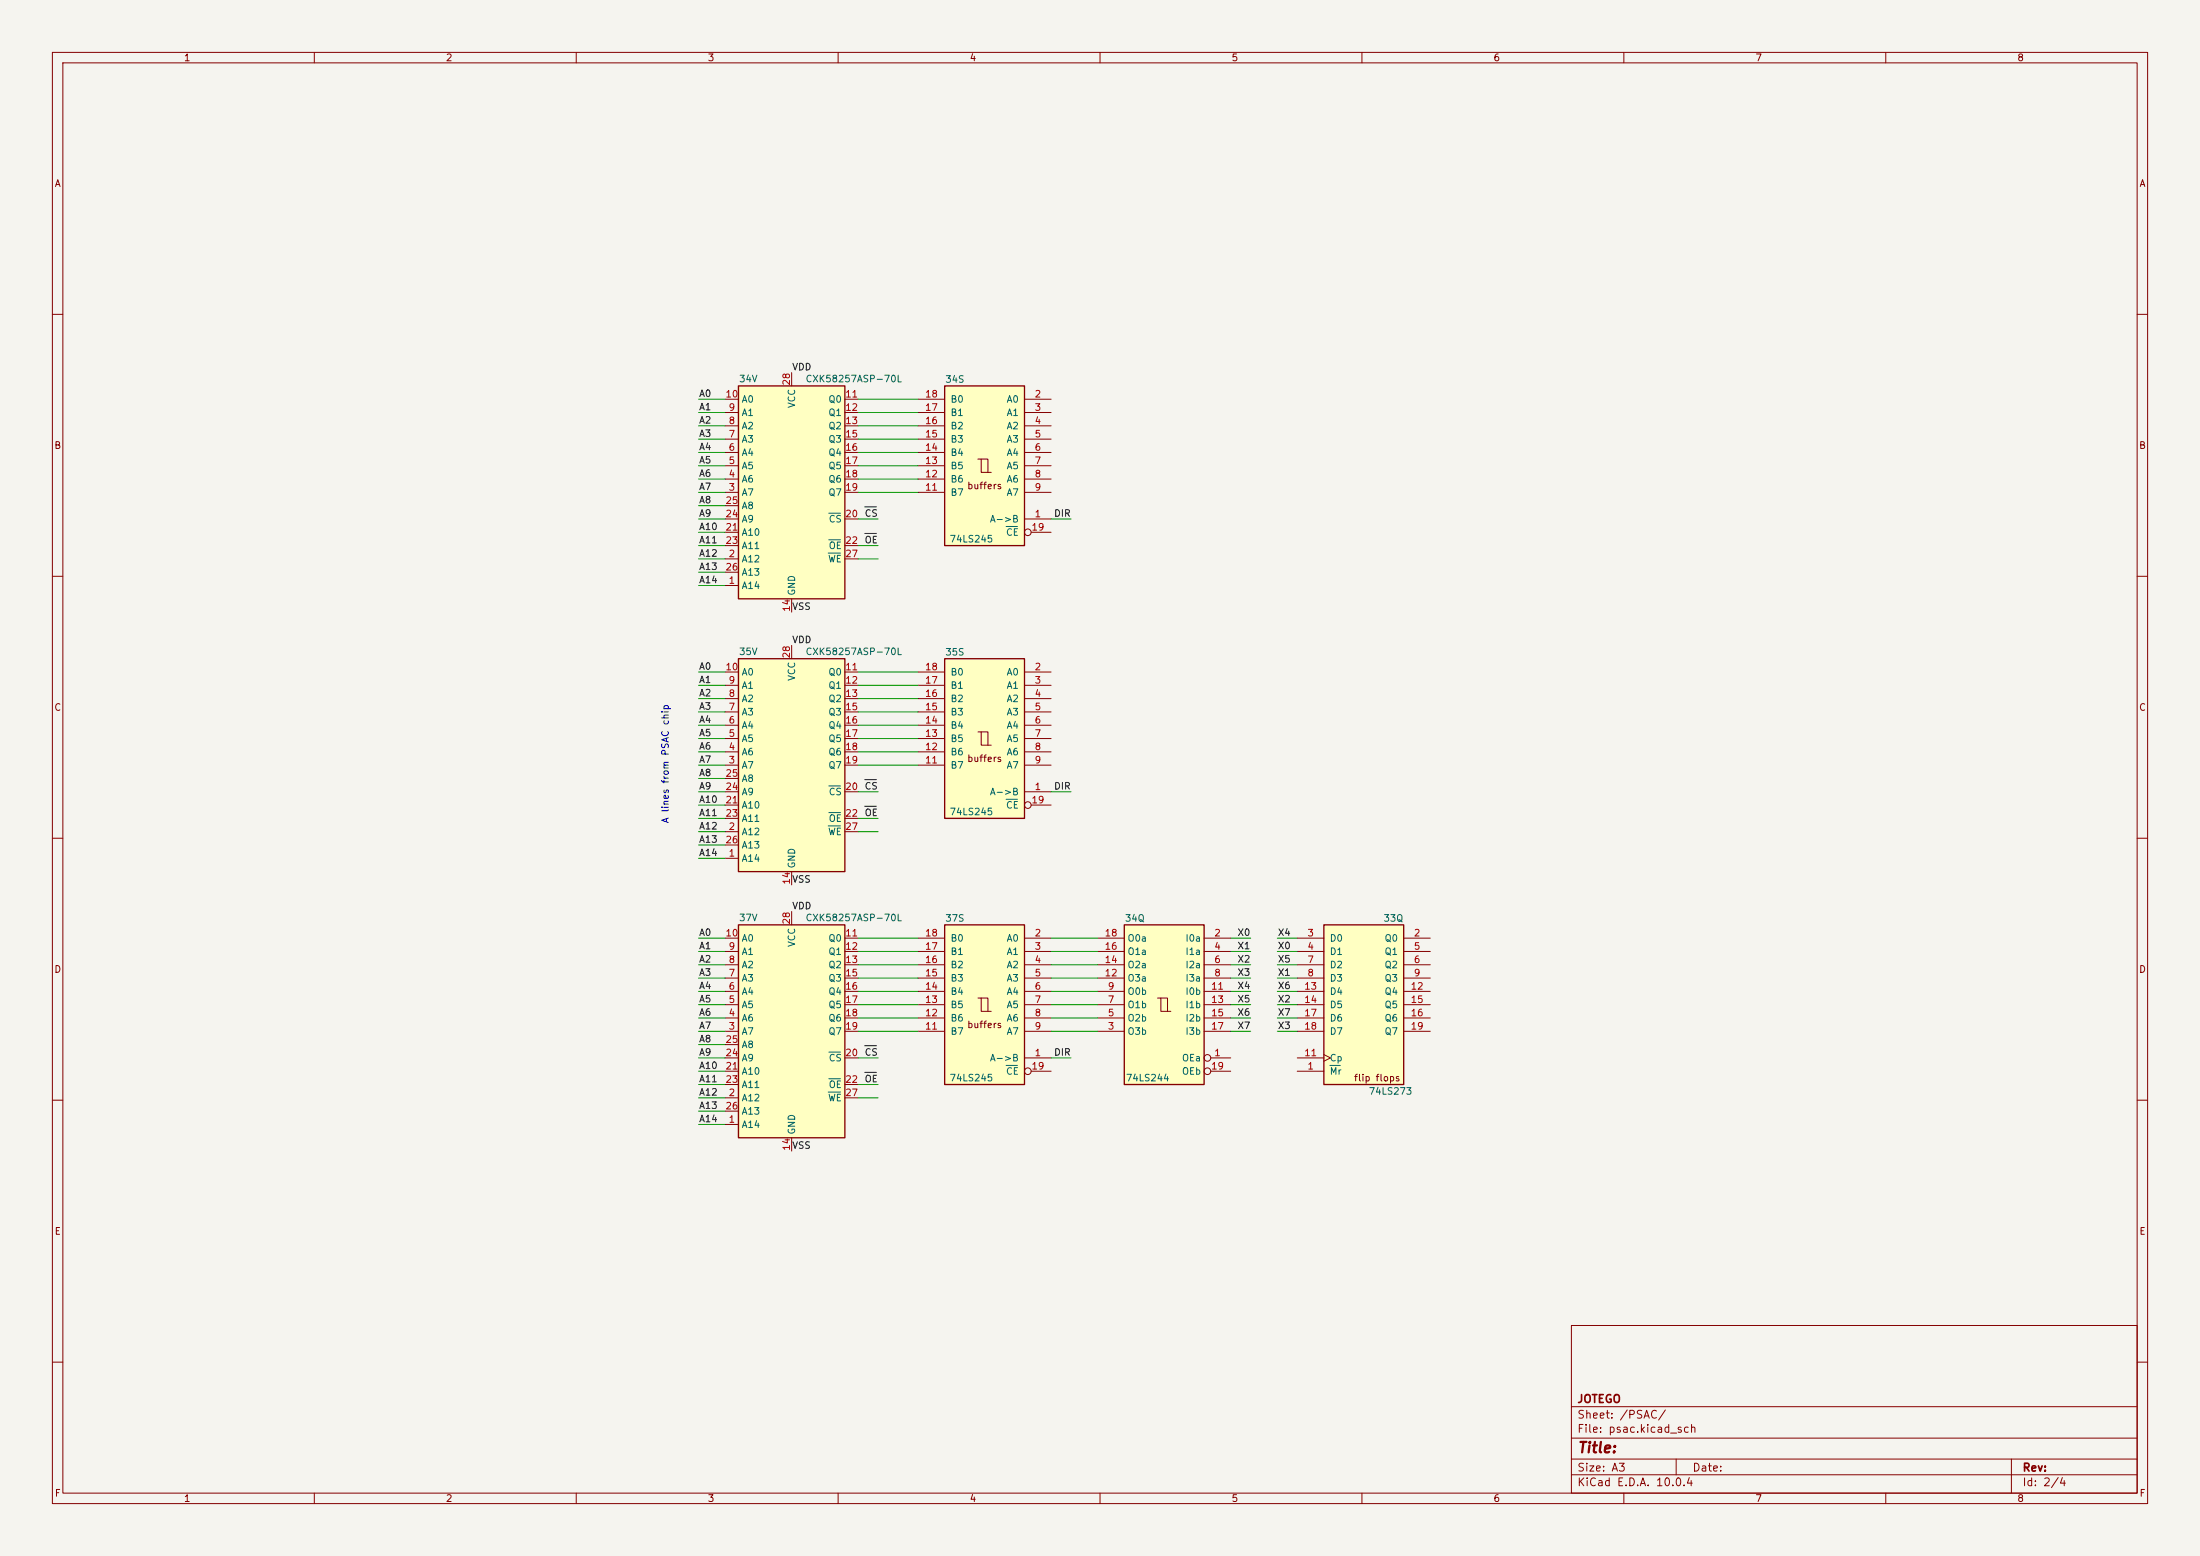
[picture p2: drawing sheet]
<svg xmlns="http://www.w3.org/2000/svg" width="420mm" height="297mm" viewBox="0 0 420 297" stroke-linecap="round" stroke-linejoin="round" font-family="sans-serif">
<path d="M0 0h420v297h-420z" fill="#f5f4ef" stroke="#f5f4ef" stroke-width=".19"/>
<g fill="none" stroke="#840000" stroke-width=".19">
<path d="M10 10h400v277h-400zM12 12h396v273h-396zM60 10v2M110 10v2M160 10v2M210 10v2M260 10v2M310 10v2M360 10v2M10 60h2M408 60h2M10 110h2"/>
<path d="M408 110h2M10 160h2M408 160h2M10 210h2M408 210h2M300 253h108v32h-108zM10 260h2M300 278.5h108M300 274.5h108M300 268.5h108M320 278.5v3M384 278.5v6.5"/>
<path d="M408 260h2M60 285v2M110 285v2M160 285v2M210 285v2M260 285v2M300 281.5h108M310 285v2M360 285v2"/>
</g>
<path d="M252.7 176.5h15.3v30.5h-15.3z" fill="#ffffc2"/>
<path d="M252.7 176.5h15.3v30.5h-15.3z" fill="none" stroke="#840000" stroke-width=".25"/>
<g fill="none" stroke="#840000" stroke-width=".19">
<path d="M247.6 179.1h5.1M268 179.1h5M247.6 181.6h5.1M247.6 184.2h5.1M247.6 186.7h5.1M247.6 189.2h5.1M247.6 191.8h5.1M247.6 194.3h5.1M247.6 196.9h5.1M268 181.6h5M268 184.2h5M268 186.7h5"/>
<path d="M268 189.2h5M268 191.8h5M268 194.3h5M268 196.9h5M247.6 204.5h5.1M247.6 201.9h5.1M252.7 201.3l1.3 .6-1.3 .7"/>
</g>
<path d="M253.9 203.4h2" fill="none" stroke="#006464" stroke-width=".19"/>
<path d="M180.3 125.7h15.3v30.5h-15.3z" fill="#ffffc2"/>
<g fill="none" stroke="#840000" stroke-width=".19">
<path d="M175.3 128.3h5M175.3 130.8h5M175.3 133.4h5M175.3 135.9h5M175.3 138.4h5M186.7 139.7h.6v2.5h1.9M187.3 139.7h1.3v2.5M195.6 128.3h5.1M195.6 130.8h5.1M195.6 133.4h5.1M195.6 135.9h5.1M195.6 138.4h5.1"/>
<path d="M175.3 141h5M175.3 143.5h5M175.3 146.1h5M195.6 151.1h5.1M195.6 141h5.1M195.6 143.5h5.1M195.6 146.1h5.1M196.8 153.7h3.9"/>
<circle cx="196.2" cy="153.7" r=".63"/>
</g>
<path d="M180.3 125.7h15.3v30.5h-15.3z" fill="none" stroke="#840000" stroke-width=".25"/>
<path d="M192.1 152.6h2.1" fill="none" stroke="#006464" stroke-width=".19"/>
<path d="M141 125.7h20.3v40.7h-20.3z" fill="#ffffc2"/>
<path d="M141 125.7h20.3v40.7h-20.3z" fill="none" stroke="#840000" stroke-width=".25"/>
<g fill="none" stroke="#840000" stroke-width=".19">
<path d="M138.4 138.4h2.6M138.4 135.9h2.6M138.4 133.4h2.6M138.4 130.8h2.6M138.4 128.3h2.6M151.1 123.2v2.5M161.3 138.4h2.5M161.3 135.9h2.5M161.3 133.4h2.5M161.3 130.8h2.5M161.3 128.3h2.5M138.4 158.8h2.6"/>
<path d="M138.4 146.1h2.6M138.4 143.5h2.6M138.4 141h2.6M138.4 151.1h2.6M138.4 153.7h2.6M138.4 156.2h2.6M138.4 148.6h2.6M161.3 158.8h2.5M161.3 146.1h2.5M161.3 143.5h2.5M161.3 141h2.5M161.3 151.1h2.5"/>
<path d="M161.3 156.2h2.5M138.4 163.8h2.6M138.4 161.3h2.6M151.1 166.4v2.5"/>
</g>
<path d="M158.1 157.6h2.4M158.2 150h2.3M158.2 155.1h2.3" fill="none" stroke="#006464" stroke-width=".19"/>
<path d="M141 176.5h20.3v40.7h-20.3z" fill="#ffffc2"/>
<path d="M141 176.5h20.3v40.7h-20.3z" fill="none" stroke="#840000" stroke-width=".25"/>
<g fill="none" stroke="#840000" stroke-width=".19">
<path d="M138.4 179.1h2.6M151.1 174v2.5M161.3 179.1h2.5M138.4 196.9h2.6M138.4 194.3h2.6M138.4 191.8h2.6M138.4 189.2h2.6M138.4 186.7h2.6M138.4 184.2h2.6M138.4 181.6h2.6M138.4 199.4h2.6M161.3 196.9h2.5"/>
<path d="M161.3 194.3h2.5M161.3 191.8h2.5M161.3 189.2h2.5M161.3 186.7h2.5M161.3 184.2h2.5M161.3 181.6h2.5M138.4 214.6h2.6M138.4 209.6h2.6M138.4 201.9h2.6M138.4 204.5h2.6M138.4 207h2.6M138.4 212.1h2.6"/>
<path d="M151.1 217.2v2.5M161.3 209.6h2.5M161.3 201.9h2.5M161.3 207h2.5"/>
</g>
<path d="M158.1 208.4h2.4M158.2 200.8h2.3M158.2 205.9h2.3" fill="none" stroke="#006464" stroke-width=".19"/>
<path d="M180.3 73.7h15.3v30.4h-15.3z" fill="#ffffc2"/>
<g fill="none" stroke="#840000" stroke-width=".19">
<path d="M175.3 76.2h5M175.3 78.7h5M195.6 76.2h5.1M195.6 78.7h5.1M175.3 81.3h5M175.3 83.8h5M175.3 86.4h5M175.3 88.9h5M175.3 91.4h5M175.3 94h5M186.7 87.6h.6v2.6h1.9M187.3 87.6h1.3v2.6"/>
<path d="M195.6 99.1h5.1M195.6 81.3h5.1M195.6 83.8h5.1M195.6 86.4h5.1M195.6 88.9h5.1M195.6 91.4h5.1M195.6 94h5.1M196.8 101.6h3.9"/>
<circle cx="196.2" cy="101.6" r=".63"/>
</g>
<path d="M180.3 73.7h15.3v30.4h-15.3z" fill="none" stroke="#840000" stroke-width=".25"/>
<path d="M192.1 100.5h2.1" fill="none" stroke="#006464" stroke-width=".19"/>
<path d="M141 73.7h20.3v40.6h-20.3z" fill="#ffffc2"/>
<path d="M141 73.7h20.3v40.6h-20.3z" fill="none" stroke="#840000" stroke-width=".25"/>
<g fill="none" stroke="#840000" stroke-width=".19">
<path d="M138.4 78.7h2.6M138.4 76.2h2.6M151.1 71.1v2.6M161.3 78.7h2.5M161.3 76.2h2.5M138.4 94h2.6M138.4 91.4h2.6M138.4 88.9h2.6M138.4 86.4h2.6M138.4 83.8h2.6M138.4 81.3h2.6M138.4 99.1h2.6"/>
<path d="M138.4 96.5h2.6M161.3 94h2.5M161.3 91.4h2.5M161.3 88.9h2.5M161.3 86.4h2.5M161.3 83.8h2.5M161.3 81.3h2.5M161.3 99.1h2.5M138.4 111.8h2.6M138.4 106.7h2.6M138.4 101.6h2.6M138.4 104.1h2.6"/>
<path d="M138.4 109.2h2.6M151.1 114.3v2.5M161.3 106.7h2.5M161.3 104.1h2.5"/>
</g>
<path d="M158.2 98h2.3M158.1 105.6h2.4M158.2 103h2.3" fill="none" stroke="#006464" stroke-width=".19"/>
<path d="M214.6 176.5h15.3v30.5h-15.3z" fill="#ffffc2"/>
<g fill="none" stroke="#840000" stroke-width=".19">
<path d="M209.5 179.1h5.1M229.9 179.1h5M209.5 196.9h5.1M209.5 181.6h5.1M209.5 194.3h5.1M209.5 184.2h5.1M209.5 191.8h5.1M209.5 186.7h5.1M209.5 189.2h5.1M221 190.5h.6v2.5h1.9M221.6 190.5h1.3v2.5M229.9 196.9h5"/>
<path d="M229.9 181.6h5M229.9 194.3h5M229.9 184.2h5M229.9 191.8h5M229.9 186.7h5M229.9 189.2h5M231.1 201.9h3.8M231.1 204.5h3.8"/>
<circle cx="230.5" cy="204.5" r=".63"/>
<circle cx="230.5" cy="201.9" r=".63"/>
</g>
<path d="M214.6 176.5h15.3v30.5h-15.3z" fill="none" stroke="#840000" stroke-width=".25"/>
<path d="M180.3 176.5h15.3v30.5h-15.3z" fill="#ffffc2"/>
<g fill="none" stroke="#840000" stroke-width=".19">
<path d="M175.3 179.1h5M195.6 179.1h5.1M175.3 181.6h5M175.3 184.2h5M175.3 186.7h5M175.3 189.2h5M175.3 191.8h5M175.3 194.3h5M175.3 196.9h5M186.7 190.5h.6v2.5h1.9M187.3 190.5h1.3v2.5M195.6 181.6h5.1"/>
<path d="M195.6 184.2h5.1M195.6 186.7h5.1M195.6 189.2h5.1M195.6 191.8h5.1M195.6 194.3h5.1M195.6 196.9h5.1M195.6 201.9h5.1M196.8 204.5h3.9"/>
<circle cx="196.2" cy="204.5" r=".63"/>
</g>
<path d="M180.3 176.5h15.3v30.5h-15.3z" fill="none" stroke="#840000" stroke-width=".25"/>
<path d="M192.1 203.4h2.1" fill="none" stroke="#006464" stroke-width=".19"/>
<path d="M165.1 96.7h2.2M165.1 101.8h2.2M165.1 153.9h2.2M165.1 148.8h2.2M165.1 199.6h2.2M165.1 204.7h2.2" fill="none" stroke="#0f0f0f" stroke-width=".19"/>
<g fill="none" stroke="#009600" stroke-width=".19">
<path d="M133.3 78.7h5.1M133.3 76.2h5.1M163.8 78.7h11.5M163.8 76.2h11.5M133.3 94h5.1M133.3 86.4h5.1M133.3 83.8h5.1M133.3 88.9h5.1M133.3 96.5h5.1M133.3 91.4h5.1M133.3 99.1h5.1M133.3 81.3h5.1"/>
<path d="M163.8 94h11.5M163.8 86.4h11.5M163.8 83.8h11.5M163.8 88.9h11.5M163.8 91.4h11.5M163.8 99.1h3.8M163.8 81.3h11.5M200.7 99.1h3.8M133.3 109.2h5.1M133.3 104.1h5.1M133.3 106.7h5.1M133.3 111.8h5.1"/>
<path d="M133.3 101.6h5.1M163.8 104.1h3.8M163.8 106.7h3.8M133.3 138.4h5.1M133.3 133.4h5.1M133.3 135.9h5.1M133.3 130.8h5.1M133.3 128.3h5.1M163.8 138.4h11.5M163.8 133.4h11.5M163.8 135.9h11.5M163.8 130.8h11.5"/>
<path d="M163.8 128.3h11.5M133.3 158.8h5.1M133.3 151.1h5.1M133.3 146.1h5.1M133.3 156.2h5.1M133.3 148.6h5.1M133.3 153.7h5.1M133.3 141h5.1M133.3 143.5h5.1M163.8 158.8h3.8M163.8 151.1h3.8M163.8 146.1h11.5"/>
<path d="M163.8 156.2h3.8M163.8 141h11.5M163.8 143.5h11.5M200.7 151.1h3.8M133.3 161.3h5.1M133.3 163.8h5.1M133.3 179.1h5.1M163.8 179.1h11.5M200.7 179.1h8.8M234.9 179.1h3.9M243.8 179.1h3.8M133.3 191.8h5.1"/>
<path d="M133.3 196.9h5.1M133.3 189.2h5.1M133.3 194.3h5.1M133.3 186.7h5.1M133.3 184.2h5.1M133.3 199.4h5.1M133.3 181.6h5.1M163.8 191.8h11.5M163.8 196.9h11.5M163.8 189.2h11.5M163.8 194.3h11.5M163.8 186.7h11.5"/>
<path d="M163.8 184.2h11.5M163.8 181.6h11.5M200.7 191.8h8.8M200.7 196.9h8.8M200.7 189.2h8.8M200.7 194.3h8.8M200.7 186.7h8.8M200.7 184.2h8.8M200.7 181.6h8.8M234.9 191.8h3.9M234.9 196.9h3.9M234.9 189.2h3.9"/>
<path d="M234.9 194.3h3.9M234.9 186.7h3.9M234.9 184.2h3.9M234.9 181.6h3.9M243.8 191.8h3.8M243.8 196.9h3.8M243.8 189.2h3.8M243.8 194.3h3.8M243.8 186.7h3.8M243.8 184.2h3.8M243.8 181.6h3.8M133.3 209.6h5.1"/>
<path d="M133.3 201.9h5.1M133.3 212.1h5.1M133.3 214.6h5.1M133.3 204.5h5.1M133.3 207h5.1M163.8 209.6h3.8M163.8 201.9h3.8M163.8 207h3.8M200.7 201.9h3.8"/>
</g>
<text font-size="2" fill="#840000" x="301" y="277.8">Title:</text>
<g font-size="1.5" fill="#840000">
<text x="301" y="268.1">JOTEGO</text>
<text x="301" y="273.8">File: psac.kicad_sch</text>
<text x="301" y="271.1">Sheet: /PSAC/</text>
<text x="301" y="281.2">Size: A3</text>
<text x="323" y="281.2">Date:</text>
<text x="386" y="281.2">Rev:</text>
<text x="301" y="284">KiCad E.D.A. 10.0.4</text>
<text x="386" y="284">Id: 2/4</text>
</g>
<g font-size="1.3" fill="#840000">
<text x="35" y="12">1</text>
<text x="85" y="12">2</text>
<text x="135" y="12">3</text>
<text x="185" y="12">4</text>
<text x="235" y="12">5</text>
<text x="285" y="12">6</text>
<text x="335" y="12">7</text>
<text x="385" y="12">8</text>
<text x="10.3" y="36">A</text>
<text x="408.3" y="36">A</text>
<text x="10.3" y="86">B</text>
<text x="408.2" y="86">B</text>
<text x="184.5" y="93.7">buffers</text>
<text x="10.3" y="136">C</text>
<text x="408.2" y="136">C</text>
<text x="184.5" y="145.8">buffers</text>
<text x="10.3" y="186">D</text>
<text x="408.2" y="186">D</text>
<text x="184.5" y="196.6">buffers</text>
<text x="258.4" y="206.7">flip flops</text>
<text x="10.3" y="236">E</text>
<text x="408.3" y="236">E</text>
<text x="10.3" y="286">F</text>
<text x="35" y="287">1</text>
<text x="85" y="287">2</text>
<text x="135" y="287">3</text>
<text x="185" y="287">4</text>
<text x="235" y="287">5</text>
<text x="285" y="287">6</text>
<text x="335" y="287">7</text>
<text x="385" y="287">8</text>
<text x="408.3" y="286">F</text>
</g>
<g font-size="1.3" fill="#0f0f0f">
<text x="151.1" y="71">VDD</text>
<text x="133.3" y="76.1">A0</text>
<text x="133.3" y="78.6">A1</text>
<text x="133.3" y="83.7">A3</text>
<text x="133.3" y="81.2">A2</text>
<text x="133.3" y="86.2">A4</text>
<text x="133.3" y="88.8">A5</text>
<text x="133.3" y="91.3">A6</text>
<text x="133.3" y="93.9">A7</text>
<text x="133.3" y="101.5">A10</text>
<text x="133.3" y="96.4">A8</text>
<text x="133.3" y="98.9">A9</text>
<text x="165" y="98.9">CS</text>
<text x="201.1" y="98.9">DIR</text>
<text x="133.3" y="104">A11</text>
<text x="133.3" y="106.6">A12</text>
<text x="165" y="104">OE</text>
<text x="133.3" y="111.6">A14</text>
<text x="133.3" y="109.1">A13</text>
<text x="151.1" y="116.7">VSS</text>
<text x="151.1" y="123.1">VDD</text>
<text x="133.3" y="128.1">A0</text>
<text x="133.3" y="130.7">A1</text>
<text x="133.3" y="135.8">A3</text>
<text x="133.3" y="133.2">A2</text>
<text x="133.3" y="143.4">A6</text>
<text x="133.3" y="138.3">A4</text>
<text x="133.3" y="140.8">A5</text>
<text x="133.3" y="145.9">A7</text>
<text x="133.3" y="148.5">A8</text>
<text x="133.3" y="153.5">A10</text>
<text x="133.3" y="151">A9</text>
<text x="165" y="151">CS</text>
<text x="201.1" y="151">DIR</text>
<text x="133.3" y="156.1">A11</text>
<text x="133.3" y="161.2">A13</text>
<text x="133.3" y="158.6">A12</text>
<text x="165" y="156.1">OE</text>
<text x="133.3" y="163.7">A14</text>
<text x="151.1" y="173.9">VDD</text>
<text x="151.1" y="168.8">VSS</text>
<text x="133.3" y="178.9">A0</text>
<text x="236.1" y="178.9">X0</text>
<text x="243.8" y="178.9">X4</text>
<text x="133.3" y="181.5">A1</text>
<text x="133.3" y="184">A2</text>
<text x="236.1" y="181.5">X1</text>
<text x="236.1" y="184">X2</text>
<text x="243.8" y="184">X5</text>
<text x="243.8" y="181.5">X0</text>
<text x="133.3" y="186.6">A3</text>
<text x="133.3" y="191.6">A5</text>
<text x="133.3" y="189.1">A4</text>
<text x="236.1" y="189.1">X4</text>
<text x="236.1" y="186.6">X3</text>
<text x="236.1" y="191.6">X5</text>
<text x="243.8" y="191.6">X2</text>
<text x="243.8" y="189.1">X6</text>
<text x="243.8" y="186.6">X1</text>
<text x="133.3" y="194.2">A6</text>
<text x="133.3" y="196.7">A7</text>
<text x="236.1" y="194.2">X6</text>
<text x="236.1" y="196.7">X7</text>
<text x="243.8" y="196.7">X3</text>
<text x="243.8" y="194.2">X7</text>
<text x="133.3" y="201.8">A9</text>
<text x="133.3" y="199.3">A8</text>
<text x="165" y="201.8">CS</text>
<text x="201.1" y="201.8">DIR</text>
<text x="133.3" y="206.9">A11</text>
<text x="133.3" y="204.3">A10</text>
<text x="133.3" y="209.4">A12</text>
<text x="165" y="206.9">OE</text>
<text x="133.3" y="214.5">A14</text>
<text x="133.3" y="212">A13</text>
<text x="151.1" y="219.6">VSS</text>
</g>
<g font-size="1.3" fill="#a90000">
<text x="138.4" y="76.2">10</text>
<text x="151.1" y="73.7" transform="rotate(-90 151.1 73.7)">28</text>
<text x="161.2" y="76.2">11</text>
<text x="176.5" y="76.2">18</text>
<text x="197.4" y="76.2">2</text>
<text x="139" y="83.8">7</text>
<text x="139" y="81.3">8</text>
<text x="139" y="78.7">9</text>
<text x="161.2" y="78.7">12</text>
<text x="161.2" y="81.3">13</text>
<text x="161.2" y="83.8">15</text>
<text x="176.5" y="83.8">15</text>
<text x="176.5" y="81.3">16</text>
<text x="176.5" y="78.7">17</text>
<text x="197.4" y="78.7">3</text>
<text x="197.4" y="81.3">4</text>
<text x="197.4" y="83.8">5</text>
<text x="139" y="88.9">5</text>
<text x="139" y="86.3">6</text>
<text x="161.2" y="86.3">16</text>
<text x="161.2" y="88.9">17</text>
<text x="176.5" y="88.9">13</text>
<text x="176.5" y="86.3">14</text>
<text x="197.4" y="86.3">6</text>
<text x="197.4" y="88.9">7</text>
<text x="139" y="94">3</text>
<text x="139" y="91.4">4</text>
<text x="161.2" y="91.4">18</text>
<text x="161.2" y="94">19</text>
<text x="176.5" y="94">11</text>
<text x="176.5" y="91.4">12</text>
<text x="197.4" y="91.4">8</text>
<text x="197.4" y="94">9</text>
<text x="138.4" y="101.6">21</text>
<text x="138.4" y="99">24</text>
<text x="138.4" y="96.5">25</text>
<text x="161.2" y="99">20</text>
<text x="196.8" y="101.6">19</text>
<text x="197.4" y="99">1</text>
<text x="138.4" y="104.1">23</text>
<text x="139" y="106.7">2</text>
<text x="161.2" y="104.1">22</text>
<text x="161.2" y="106.7">27</text>
<text x="138.4" y="109.2">26</text>
<text x="139" y="111.7">1</text>
<text x="151.1" y="116.9" transform="rotate(-90 151.1 116.9)">14</text>
<text x="151.1" y="125.8" transform="rotate(-90 151.1 125.8)">28</text>
<text x="138.4" y="128.2">10</text>
<text x="139" y="130.8">9</text>
<text x="161.2" y="128.2">11</text>
<text x="161.2" y="130.8">12</text>
<text x="176.5" y="130.8">17</text>
<text x="176.5" y="128.2">18</text>
<text x="197.4" y="128.2">2</text>
<text x="197.4" y="130.8">3</text>
<text x="139" y="135.9">7</text>
<text x="139" y="133.3">8</text>
<text x="161.2" y="133.3">13</text>
<text x="161.2" y="135.9">15</text>
<text x="176.5" y="135.9">15</text>
<text x="176.5" y="133.3">16</text>
<text x="197.4" y="133.3">4</text>
<text x="197.4" y="135.9">5</text>
<text x="139" y="143.5">4</text>
<text x="139" y="140.9">5</text>
<text x="139" y="138.4">6</text>
<text x="161.2" y="138.4">16</text>
<text x="161.2" y="140.9">17</text>
<text x="161.2" y="143.5">18</text>
<text x="176.5" y="143.5">12</text>
<text x="176.5" y="140.9">13</text>
<text x="176.5" y="138.4">14</text>
<text x="197.4" y="138.4">6</text>
<text x="197.4" y="140.9">7</text>
<text x="197.4" y="143.5">8</text>
<text x="138.4" y="148.6">25</text>
<text x="139" y="146">3</text>
<text x="161.2" y="146">19</text>
<text x="176.5" y="146">11</text>
<text x="197.4" y="146">9</text>
<text x="138.4" y="153.6">21</text>
<text x="138.4" y="151.1">24</text>
<text x="161.2" y="151.1">20</text>
<text x="196.8" y="153.6">19</text>
<text x="197.4" y="151.1">1</text>
<text x="138.4" y="156.2">23</text>
<text x="138.4" y="161.3">26</text>
<text x="139" y="158.7">2</text>
<text x="161.2" y="156.2">22</text>
<text x="161.2" y="158.7">27</text>
<text x="139" y="163.8">1</text>
<text x="151.1" y="169" transform="rotate(-90 151.1 169)">14</text>
<text x="138.4" y="179">10</text>
<text x="151.1" y="176.6" transform="rotate(-90 151.1 176.6)">28</text>
<text x="161.2" y="179">11</text>
<text x="176.5" y="179">18</text>
<text x="197.4" y="179">2</text>
<text x="210.8" y="179">18</text>
<text x="231.7" y="179">2</text>
<text x="249.5" y="179">3</text>
<text x="269.8" y="179">2</text>
<text x="139" y="184.1">8</text>
<text x="139" y="181.6">9</text>
<text x="161.2" y="181.6">12</text>
<text x="161.2" y="184.1">13</text>
<text x="176.5" y="184.1">16</text>
<text x="176.5" y="181.6">17</text>
<text x="197.4" y="181.6">3</text>
<text x="197.4" y="184.1">4</text>
<text x="210.8" y="184.1">14</text>
<text x="210.8" y="181.6">16</text>
<text x="231.7" y="181.6">4</text>
<text x="231.7" y="184.1">6</text>
<text x="249.5" y="181.6">4</text>
<text x="249.5" y="184.1">7</text>
<text x="269.8" y="181.6">5</text>
<text x="269.8" y="184.1">6</text>
<text x="139" y="191.7">5</text>
<text x="139" y="189.2">6</text>
<text x="139" y="186.7">7</text>
<text x="161.2" y="186.7">15</text>
<text x="161.2" y="189.2">16</text>
<text x="161.2" y="191.7">17</text>
<text x="176.5" y="191.7">13</text>
<text x="176.5" y="189.2">14</text>
<text x="176.5" y="186.7">15</text>
<text x="197.4" y="186.7">5</text>
<text x="197.4" y="189.2">6</text>
<text x="197.4" y="191.7">7</text>
<text x="210.8" y="186.7">12</text>
<text x="211.4" y="191.7">7</text>
<text x="211.4" y="189.2">9</text>
<text x="231.1" y="189.2">11</text>
<text x="231.1" y="191.7">13</text>
<text x="231.7" y="186.7">8</text>
<text x="248.9" y="189.2">13</text>
<text x="248.9" y="191.7">14</text>
<text x="249.5" y="186.7">8</text>
<text x="269.2" y="189.2">12</text>
<text x="269.2" y="191.7">15</text>
<text x="269.8" y="186.7">9</text>
<text x="139" y="196.8">3</text>
<text x="139" y="194.3">4</text>
<text x="161.2" y="194.3">18</text>
<text x="161.2" y="196.8">19</text>
<text x="176.5" y="196.8">11</text>
<text x="176.5" y="194.3">12</text>
<text x="197.4" y="194.3">8</text>
<text x="197.4" y="196.8">9</text>
<text x="211.4" y="196.8">3</text>
<text x="211.4" y="194.3">5</text>
<text x="231.1" y="194.3">15</text>
<text x="231.1" y="196.8">17</text>
<text x="248.9" y="194.3">17</text>
<text x="248.9" y="196.8">18</text>
<text x="269.2" y="194.3">16</text>
<text x="269.2" y="196.8">19</text>
<text x="138.4" y="201.9">24</text>
<text x="138.4" y="199.4">25</text>
<text x="161.2" y="201.9">20</text>
<text x="197.4" y="201.9">1</text>
<text x="231.7" y="201.9">1</text>
<text x="248.9" y="201.9">11</text>
<text x="138.4" y="204.4">21</text>
<text x="138.4" y="207">23</text>
<text x="139" y="209.5">2</text>
<text x="161.2" y="207">22</text>
<text x="161.2" y="209.5">27</text>
<text x="196.8" y="204.4">19</text>
<text x="231.1" y="204.4">19</text>
<text x="249.5" y="204.4">1</text>
<text x="138.4" y="212.1">26</text>
<text x="139" y="214.6">1</text>
<text x="151.1" y="219.8" transform="rotate(-90 151.1 219.8)">14</text>
</g>
<g font-size="1.3" fill="#006464">
<text x="141" y="73.3">34V</text>
<text x="141.5" y="77.2">A0</text>
<text x="152.1" y="78" transform="rotate(-90 152.1 78)">VCC</text>
<text x="153.7" y="73.3">CXK58257ASP-70L</text>
<text x="158" y="77.2">Q0</text>
<text x="180.3" y="73.4">34S</text>
<text x="181.4" y="77.2">B0</text>
<text x="192.1" y="77.2">A0</text>
<text x="141.5" y="82.3">A2</text>
<text x="141.5" y="79.7">A1</text>
<text x="158" y="79.7">Q1</text>
<text x="158" y="82.3">Q2</text>
<text x="181.4" y="82.3">B2</text>
<text x="181.4" y="79.7">B1</text>
<text x="192.1" y="79.7">A1</text>
<text x="192.1" y="82.3">A2</text>
<text x="141.5" y="89.9">A5</text>
<text x="141.5" y="87.3">A4</text>
<text x="141.5" y="84.8">A3</text>
<text x="158" y="84.8">Q3</text>
<text x="158" y="87.3">Q4</text>
<text x="158" y="89.9">Q5</text>
<text x="181.4" y="89.9">B5</text>
<text x="181.4" y="87.3">B4</text>
<text x="181.4" y="84.8">B3</text>
<text x="192.1" y="84.8">A3</text>
<text x="192.1" y="87.3">A4</text>
<text x="192.1" y="89.9">A5</text>
<text x="141.5" y="95">A7</text>
<text x="141.5" y="92.4">A6</text>
<text x="158" y="92.4">Q6</text>
<text x="158" y="95">Q7</text>
<text x="181.4" y="95">B7</text>
<text x="181.4" y="92.4">B6</text>
<text x="192.1" y="92.4">A6</text>
<text x="192.1" y="95">A7</text>
<text x="141.5" y="100">A9</text>
<text x="141.5" y="97.5">A8</text>
<text x="158.1" y="100">CS</text>
<text x="188.9" y="100">A-&gt;B</text>
<text x="141.5" y="107.7">A12</text>
<text x="141.5" y="102.6">A10</text>
<text x="141.5" y="105.1">A11</text>
<text x="158" y="107.7">WE</text>
<text x="158.1" y="105.1">OE</text>
<text x="181.2" y="103.8">74LS245</text>
<text x="191.9" y="102.6">CE</text>
<text x="141.5" y="112.7">A14</text>
<text x="141.5" y="110.2">A13</text>
<text x="152.1" y="113.8" transform="rotate(-90 152.1 113.8)">GND</text>
<text x="141" y="125.3">35V</text>
<text x="153.7" y="125.3">CXK58257ASP-70L</text>
<text x="180.3" y="125.4">35S</text>
<text x="141.5" y="131.8">A1</text>
<text x="141.5" y="129.2">A0</text>
<text x="152.1" y="130.1" transform="rotate(-90 152.1 130.1)">VCC</text>
<text x="158" y="129.2">Q0</text>
<text x="158" y="131.8">Q1</text>
<text x="181.4" y="131.8">B1</text>
<text x="181.4" y="129.2">B0</text>
<text x="192.1" y="129.2">A0</text>
<text x="192.1" y="131.8">A1</text>
<text x="141.5" y="136.9">A3</text>
<text x="141.5" y="134.3">A2</text>
<text x="158" y="134.3">Q2</text>
<text x="158" y="136.9">Q3</text>
<text x="181.4" y="136.9">B3</text>
<text x="181.4" y="134.3">B2</text>
<text x="192.1" y="134.3">A2</text>
<text x="192.1" y="136.9">A3</text>
<text x="141.5" y="141.9">A5</text>
<text x="141.5" y="139.4">A4</text>
<text x="158" y="139.4">Q4</text>
<text x="158" y="141.9">Q5</text>
<text x="181.4" y="141.9">B5</text>
<text x="181.4" y="139.4">B4</text>
<text x="192.1" y="139.4">A4</text>
<text x="192.1" y="141.9">A5</text>
<text x="141.5" y="147">A7</text>
<text x="141.5" y="144.5">A6</text>
<text x="141.5" y="149.6">A8</text>
<text x="158" y="144.5">Q6</text>
<text x="158" y="147">Q7</text>
<text x="181.4" y="147">B7</text>
<text x="181.4" y="144.5">B6</text>
<text x="192.1" y="144.5">A6</text>
<text x="192.1" y="147">A7</text>
<text x="141.5" y="154.6">A10</text>
<text x="141.5" y="152.1">A9</text>
<text x="158.1" y="152.1">CS</text>
<text x="181.2" y="155.9">74LS245</text>
<text x="188.9" y="152.1">A-&gt;B</text>
<text x="191.9" y="154.6">CE</text>
<text x="141.5" y="159.7">A12</text>
<text x="141.5" y="157.2">A11</text>
<text x="158" y="159.7">WE</text>
<text x="158.1" y="157.2">OE</text>
<text x="141.5" y="164.8">A14</text>
<text x="141.5" y="162.3">A13</text>
<text x="152.1" y="165.9" transform="rotate(-90 152.1 165.9)">GND</text>
<text x="141" y="176.1">37V</text>
<text x="153.7" y="176.1">CXK58257ASP-70L</text>
<text x="180.3" y="176.2">37S</text>
<text x="214.6" y="176.2">34Q</text>
<text x="264" y="176.2">33Q</text>
<text x="141.5" y="185.1">A2</text>
<text x="141.5" y="182.6">A1</text>
<text x="141.5" y="180">A0</text>
<text x="152.1" y="180.9" transform="rotate(-90 152.1 180.9)">VCC</text>
<text x="158" y="180">Q0</text>
<text x="158" y="182.6">Q1</text>
<text x="158" y="185.1">Q2</text>
<text x="181.4" y="185.1">B2</text>
<text x="181.4" y="182.6">B1</text>
<text x="181.4" y="180">B0</text>
<text x="192.1" y="180">A0</text>
<text x="192.1" y="182.6">A1</text>
<text x="192.1" y="185.1">A2</text>
<text x="215.1" y="185.1">O2a</text>
<text x="215.1" y="182.6">O1a</text>
<text x="215.1" y="180">O0a</text>
<text x="226.2" y="180">I0a</text>
<text x="226.2" y="182.6">I1a</text>
<text x="226.2" y="185.1">I2a</text>
<text x="253.7" y="180">D0</text>
<text x="253.7" y="182.6">D1</text>
<text x="253.7" y="185.1">D2</text>
<text x="264.2" y="180">Q0</text>
<text x="264.2" y="182.6">Q1</text>
<text x="264.2" y="185.1">Q2</text>
<text x="141.5" y="190.2">A4</text>
<text x="141.5" y="187.7">A3</text>
<text x="158" y="187.7">Q3</text>
<text x="158" y="190.2">Q4</text>
<text x="181.4" y="190.2">B4</text>
<text x="181.4" y="187.7">B3</text>
<text x="192.1" y="187.7">A3</text>
<text x="192.1" y="190.2">A4</text>
<text x="215.1" y="190.2">O0b</text>
<text x="215.1" y="187.7">O3a</text>
<text x="226.2" y="187.7">I3a</text>
<text x="226.2" y="190.2">I0b</text>
<text x="253.7" y="187.7">D3</text>
<text x="253.7" y="190.2">D4</text>
<text x="264.2" y="187.7">Q3</text>
<text x="264.2" y="190.2">Q4</text>
<text x="141.5" y="197.8">A7</text>
<text x="141.5" y="195.3">A6</text>
<text x="141.5" y="192.7">A5</text>
<text x="158" y="192.7">Q5</text>
<text x="158" y="195.3">Q6</text>
<text x="158" y="197.8">Q7</text>
<text x="181.4" y="197.8">B7</text>
<text x="181.4" y="195.3">B6</text>
<text x="181.4" y="192.7">B5</text>
<text x="192.1" y="192.7">A5</text>
<text x="192.1" y="195.3">A6</text>
<text x="192.1" y="197.8">A7</text>
<text x="215.1" y="197.8">O3b</text>
<text x="215.1" y="195.3">O2b</text>
<text x="215.1" y="192.7">O1b</text>
<text x="226.2" y="192.7">I1b</text>
<text x="226.2" y="195.3">I2b</text>
<text x="226.2" y="197.8">I3b</text>
<text x="253.7" y="192.7">D5</text>
<text x="253.7" y="195.3">D6</text>
<text x="253.7" y="197.8">D7</text>
<text x="264.2" y="192.7">Q5</text>
<text x="264.2" y="195.3">Q6</text>
<text x="264.2" y="197.8">Q7</text>
<text x="141.5" y="202.9">A9</text>
<text x="141.5" y="200.4">A8</text>
<text x="158.1" y="202.9">CS</text>
<text x="188.9" y="202.9">A-&gt;B</text>
<text x="225.5" y="202.9">OEa</text>
<text x="253.7" y="202.9">Cp</text>
<text x="141.5" y="205.4">A10</text>
<text x="141.5" y="208">A11</text>
<text x="158.1" y="208">OE</text>
<text x="181.2" y="206.7">74LS245</text>
<text x="191.9" y="205.4">CE</text>
<text x="214.8" y="206.7">74LS244</text>
<text x="225.5" y="205.4">OEb</text>
<text x="253.7" y="205.4">Mr</text>
<text x="261.2" y="209.3">74LS273</text>
<text x="141.5" y="215.6">A14</text>
<text x="141.5" y="210.5">A12</text>
<text x="141.5" y="213.1">A13</text>
<text x="158" y="210.5">WE</text>
<text x="152.1" y="216.7" transform="rotate(-90 152.1 216.7)">GND</text>
</g>
<text font-size="1.3" fill="#0000c2" x="128" y="157.2" transform="rotate(-90 128 157.2)">A lines from PSAC chip</text>
</svg>
